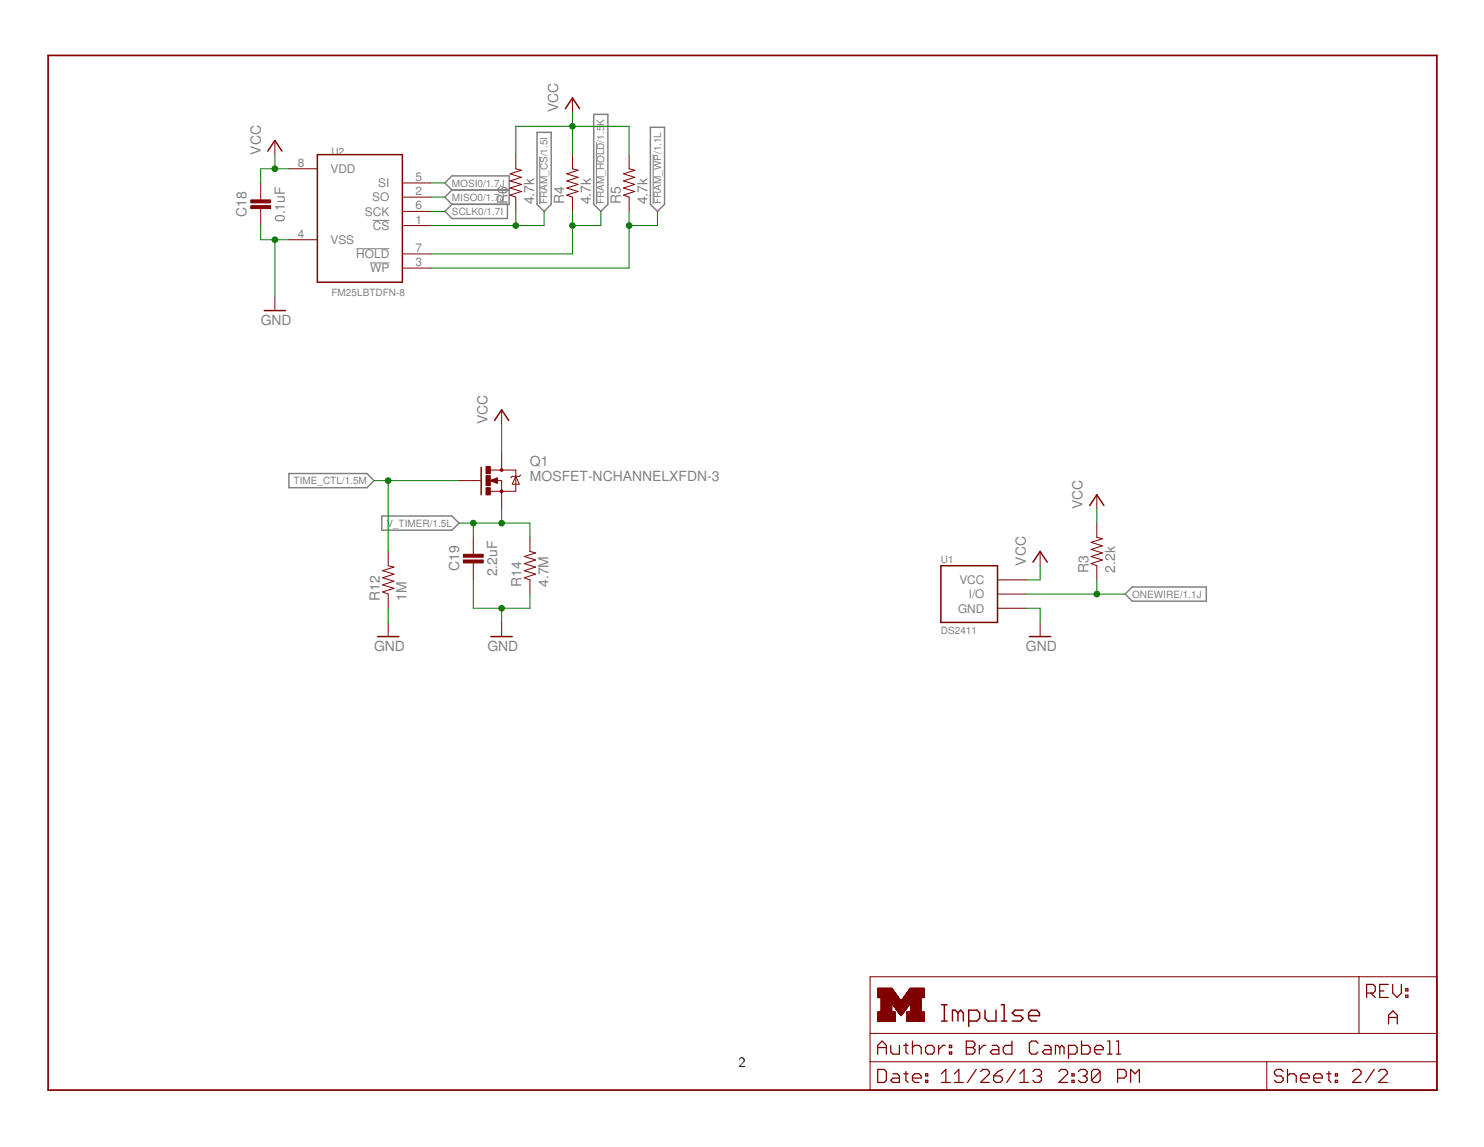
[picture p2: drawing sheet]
<svg xmlns="http://www.w3.org/2000/svg" width="279mm" height="216mm" viewBox="0 0 279 216" stroke-linecap="round" stroke-linejoin="round" font-family="sans-serif">
<path d="M101.6 29.5v9M112.3 26.8v11.7M123 29v9.5M67.1 46.8h6.2M69.7 49.5h3.6M70.2 41.5h3.1" fill="none" stroke="#808080" stroke-width=".19"/>
<path d="M85.1 35.8l-1.3-1.4 1.3-1.3h10.8v5.4h-10.8M85.1 35.8h10.8M85.1 35.8l-1.3 1.3 1.3 1.4M85.1 38.5l-1.3 1.3 1.3 1.3h10.4v-2.6M101.1 24.9h2.7v13.6l-1.4 1.3-1.3-1.3zM111.8 21.5h2.6v17l-1.3 1.3-1.3-1.3zM122.4 24h2.7v14.5l-1.3 1.3-1.4-1.3zM54.4 89.1h14.7l1.3 1.4-1.3 1.3h-14.7zM71.9 97.1h13.2l1.3 1.4-1.3 1.3h-13.2zM211.8 111.8l1.4-1.3h13.9v2.7h-13.9z" fill="none" stroke="#808080" stroke-width=".28"/>
<path d="M9.1 10.4h261.4v194.8h-261.4z" fill="none" stroke="#800000" stroke-width=".32"/>
<g fill="none" stroke="#800000" stroke-width=".19">
<path d="M107.8 18.4v2.7M49.1 34.4v3.3M49.1 39v3.5M51.8 26.4v2.7M54.4 31.8h5.4M75.8 34.4h5.3M75.8 37.1h5.3M75.8 39.8h5.3M97.1 29.1v2.7l1.1 .2-2.2 .7 2.2 .7-2.2 .7 2.2 .6-2.2 .7 2.2 .6-2.2 .7 1.1 .4v2.7M107.8 29.1v2.7l1 .2-2.1 .7 2.1 .7-2.1 .7 2.1 .6-2.1 .7 2.1 .6-2.1 .7 1.1 .4v2.7M118.4 29.1v2.7l1.1 .2-2.1 .7 2.1 .7-2.1 .7 2.1 .6-2.1 .7 2.1 .6-2.1 .7 1 .4v2.7M51.8 55.8v2.7"/>
<path d="M54.4 45.1h5.4M75.8 42.5h5.3M75.8 47.8h5.3M75.8 50.5h5.3M94.4 77.1v2.7M86.4 90.5h4M92.3 90.5l1.3-.6v1.1zM92.3 88.5h4.8v4h-4.8M93.5 90.5h.9v5.3M94.4 85.1v3.4M97.1 89.7l.7 1.4h-1.4zM98 89.4l-.2 .3h-1.4l-.2 .2"/>
<path d="M206.5 98.5v2.6l1.1 .3-2.2 .7 2.2 .6-2.2 .7 2.2 .7-2.2 .7 2.2 .6-2.2 .7 1.1 .4v2.7M206.5 93.1v2.7M73.1 103.8v2.7l1.1 .2-2.2 .7 2.2 .7-2.2 .7 2.2 .6-2.2 .7 2.2 .6-2.2 .7 1.1 .4v2.7M73.1 117.2v2.6M89.1 101.1v3.3M89.1 105.7v3.5M94.4 117.2v2.6M99.8 101.1v2.7l1 .3-2.1 .7 2.1 .6-2.1 .7 2.1 .6-2.1 .7 2.1 .7-2.1 .7 1.1 .4v2.6M187.8 111.8h5.3M187.8 109.2h5.3M187.8 114.5h5.3M195.8 103.8v2.7"/>
<path d="M195.8 117.2v2.6M163.8 183.9h106.7v21.3h-106.7zM163.8 199.9h106.7M163.8 194.5h106.7M165.3 192.2h3.3M165.3 192.1h3.3M165.3 192h3.3M165.3 191.9h3.3M165.3 191.8h3.3M165.3 191.7h3.3M165.3 191.6h3.3M165.3 191.5h3.3"/>
<path d="M165.3 191.4h3.3M165.3 191.3h3.3M165.3 191.2h3.3M165.3 191.1h3.3M165.3 191h3.3M165.3 190.9h3.3M165.3 190.8h3.3M165.3 190.7h3.3M165.3 190.6h3.3M165.3 190.5h3.3M165.3 187.8h3.9M165.3 187.7h3.8"/>
<path d="M165.3 187.6l3.8 .1M165.3 187.6h3.8M165.3 187.6h3.7M165.3 187.5h3.7M165.3 187.4h3.6M165.3 187.3h3.5M165.3 187.2l3.5 .1M165.3 187.2h3.4M165.3 187.1l3.4 .1M165.3 187.1h3.4M165.3 187l3.4 .1M165.3 187h3.3"/>
<path d="M165.3 186.9h3.3M165.3 186.9h3.2M165.3 186.8h3.2M165.3 186.8h3.1M165.3 186.7h3.1M165.3 186.6h3.1M165.3 186.6h3M165.3 186.5h3M165.3 186.5h2.9M165.3 186.4h2.9M165.3 186.3h2.8M165.3 186.2l2.8 .1"/>
<path d="M165.3 186.2h2.7M165.3 186.1l2.7 .1M165.3 186.1h2.7M165.3 186.1h2.6M165.3 186h2.6M165.9 190.4h2M165.9 190.3h2M165.9 190.2h2M165.9 190.1h2M165.9 190h2M165.9 189.9h2M165.9 189.8h2"/>
<path d="M165.9 189.7h2M165.9 189.6h2M165.9 189.5h2M165.9 189.4h2M165.9 189.3h2M165.9 189.2h2M165.9 189.1h2M165.9 189h2M165.9 188.9h2M165.9 188.9h5.5M165.9 188.8h7.5M165.9 188.7h7.5"/>
<path d="M165.9 188.6h7.5M165.9 188.5h7.5M165.9 188.4h7.5M165.9 188.4h3.7M165.9 188.3h3.6M165.9 188.2h3.6M165.9 188.1h3.5M165.9 188h3.4M165.9 187.9l3.4 .1M165.9 187.9h3.4M165.9 187.8h3.3M168 189h3.3"/>
<path d="M168.1 189.1h3.1M168.1 189.2h3.1M168.2 189.3h2.9M168.2 189.3h2.8M168.3 189.3h2.7M168.3 189.4h2.6M168.4 189.5h2.5M168.4 189.6h2.4M168.5 189.6h2.3M168.5 189.7h2.3M168.6 189.7h2.1M168.6 192.3h-3.3"/>
<path d="M168.6 189.8h2.1M168.6 190.6h-3.3M168.7 189.9h1.9M168.8 190.1h1.7M168.8 190.1h1.6M168.9 190.2h1.5M168.9 190.2h1.4M169 190.3h1.3M169 190.4h1.3M169.1 190.4h1.1M169.1 190.5h1.1M169.1 190.6h1"/>
<path d="M169.2 190.6h.9M169.2 190.7h.8M169.3 190.7h.7M169.3 190.8h.6M169.4 190.9h.5M169.4 190.9h.4M169.5 191h.3M169.5 191.1h.2M169.6 191.1h.1M169.6 191.2h.1M169.7 188.4h3.7M169.7 188.3h3.7"/>
<path d="M169.8 191l-.3 .1M169.8 188.3h3.6M169.8 188.2h3.6M169.9 188.1h3.5M169.9 188h3.5M170 188h3.4M170 190.8h-.7M170 187.9h3.4M170.1 187.9h3.3M170.1 187.7h3.9M170.2 190.5h-1.1M170.2 187.7h3.8"/>
<path d="M170.2 187.6h3.8M170.3 187.6h3.7M170.3 187.5h3.7M170.4 187.4h3.6M170.4 187.3h3.6M170.5 187.3h3.5M170.5 190h-1.7M170.6 187.2h3.4M170.6 187.1h3.4M170.7 187h3.3M170.7 192.3h3.3M170.7 192.2h3.3"/>
<path d="M170.7 192.1h3.3M170.7 192h3.3M170.7 191.9h3.3M170.7 191.8h3.3M170.7 191.7h3.3M170.7 191.6h3.3M170.7 191.5h3.3M170.7 191.4h3.3M170.7 191.3h3.3M170.7 191.2h3.3M170.7 191.1h3.3M170.7 191h3.3"/>
<path d="M170.7 190.9h3.3M170.7 190.8h3.3M170.7 190.7h3.3M170.7 190.6h3.3M170.7 190.5h3.3M170.8 186.9h3.2M170.8 186.8h3.2M170.9 186.8h3.1M170.9 186.7h3.1M170.9 186.6h3.1M171 189.4h-2.7M171 186.6h3"/>
<path d="M171 186.5h3M171.1 186.5h2.9M171.1 186.4h2.9M171.1 189.2h-2.9M171.2 186.4h2.8M171.2 186.3h2.8M171.3 189h-3.3M171.3 186.2h2.7M171.3 188.9h-3.3M171.3 188.9h.1M171.3 186.1h2.7M171.4 186.1h2.6"/>
<path d="M171.4 190.5h.1M171.4 186h2.6M171.4 190.4h2M171.4 190.3h2M171.4 190.2h2M171.4 190.1h2M171.4 190h2M171.4 189.9h2M171.4 189.8h2M171.4 189.7h2M171.4 189.6h2M171.4 189.5h2"/>
<path d="M171.4 189.4h2M171.4 189.3h2M171.4 189.2h2M171.4 189.1h2M171.4 189h2M171.4 188.9h2M173.4 187.8h.1M174 187.8h-3.9M238.5 199.9v5.3M255.9 183.9v10.6"/>
</g>
<g fill="none" stroke="#800000" stroke-width=".23">
<path d="M165.2 198.4v-1.6l.9-.8 .8 .8v1.6M165.2 197.2h1.7M167.7 196.8v1.2l.4 .4h1.2v-1.6M170.2 196.8h.8M170.6 196.4v1.6l.4 .4M171.8 196v2.4M171.8 197.2l.4-.4h.8l.4 .4v1.2M174.7 196.8h.8l.4 .4v.8l-.4 .4h-.8l-.4-.4v-.8zM176.7 196.8v1.6M177.9 196.8h-.4l-.8 .8M178.8 196.8h.4v.4h-.4zM178.8 198h.4v.4h-.4z"/>
<path d="M181.9 197.2h1.3M181.9 196h1.3l.4 .4v.4l-.4 .4 .4 .4v.4l-.4 .4h-1.3zM184.4 196.8v1.6M185.6 196.8h-.4l-.8 .8M186.8 196.8h.9l.4 .4v1.2h-1.3l-.4-.4 .4-.4h1.3M190.5 196v2.4h-1.2l-.4-.4v-.8l.4-.4h1.2M195.4 196.4l-.4-.4h-.8l-.4 .4v1.6l.4 .4h.8l.4-.4M196.7 196.8h.8l.4 .4v1.2h-1.2l-.4-.4 .4-.4h1.2M199.5 197.2l-.4-.4h-.4v1.6M199.5 197.2v1.2M199.5 197.2l.4-.4 .4 .4v1.2M201.2 198.4h1.2l.4-.4v-.8l-.4-.4h-1.2v2.4"/>
<path d="M203.6 196v2.4h1.3l.4-.4v-.8l-.4-.4h-1.3M206.1 197.6h1.6v-.4l-.4-.4h-.8l-.4 .4v.8l.4 .4h.8M208.5 198.4h.9M208.5 196h.4v2.4M210.2 198.4h.8M210.2 196h.4v2.4M257.3 186.9h1.2l.4-.4v-.8l-.4-.4h-1.2v2.4M258.1 186.9l.8 .8M259.8 186.5h.8M261.4 185.3h-1.6v2.4h1.6M261.4 192.7v-1.6l.9-.8 .8 .8v1.6M261.4 191.5h1.7"/>
<path d="M262.2 185.3v1.6l.8 .8 .8-.8v-1.6M264.7 187.3h.4v.4h-.4zM264.7 186.1h.4v.4h-.4zM165.2 201.3h1.3l.4 .4v1.6l-.4 .5h-1.3zM168.1 202.1h.8l.4 .4v1.3h-1.2l-.4-.5 .4-.4h1.2M170.2 202.1h.8M170.6 201.7v1.6l.4 .5M171.8 202.9h1.6v-.4l-.4-.4h-.8l-.4 .4v.8l.4 .5h.8M174.3 203.3h.4v.5h-.4zM174.3 202.1h.4v.4h-.4zM177.2 203.8h1.7M177.2 202.1l.9-.8v2.5"/>
<path d="M179.7 203.8h1.7M179.7 202.1l.8-.8v2.5M183.8 201.3l-1.6 2.5M184.6 201.7l.4-.4h.8l.5 .4v.4l-1.7 1.7h1.7M187.1 202.5h1.2l.4 .4v.4l-.4 .5h-.8l-.4-.5zM188.7 201.3l-.8 .4-.8 .8M191.2 201.3l-1.7 2.5M192 203.8h1.6M192 202.1l.8-.8v2.5M194.5 201.7l.4-.4h.8l.4 .4v.4l-.4 .4M195.3 202.5h.4M195.7 202.5l.4 .4v.4l-.4 .5h-.8l-.4-.5"/>
<path d="M199.4 201.7l.4-.4h.8l.4 .4v.4l-1.6 1.7h1.6M201.8 203.3h.4v.5h-.4zM201.8 202.1h.4v.4h-.4zM203.1 201.7l.4-.4h.8l.4 .4v.4l-.4 .4M203.9 202.5h.4M204.3 202.5l.4 .4v.4l-.4 .5h-.8l-.4-.5M207.1 201.7v1.6l-.4 .5h-.8l-.4-.5M207.1 201.7l-.4-.4h-.8l-.4 .4v1.6M207.1 201.7l-1.6 1.6M210.4 202.9h1.2l.4-.4v-.8l-.4-.4h-1.2v2.5M212.9 203.8v-2.5l.8 .8 .8-.8v2.5M241.6 201.7l-.4-.4h-.8l-.5 .4v.4l.5 .4h.8l.4 .4v.4l-.4 .5h-.8l-.5-.5"/>
<path d="M242.4 202.5l.4-.4h.8l.5 .4v1.3M242.4 201.3v2.5M244.9 202.9h1.6v-.4l-.4-.4h-.8l-.4 .4v.8l.4 .5h.8M247.3 202.9h1.7v-.4l-.4-.4h-.9l-.4 .4v.8l.4 .5h.9M249.8 202.1h.8M250.2 201.7v1.6l.4 .5M251.4 203.3h.4v.5h-.4zM251.4 202.1h.4v.4h-.4zM254.6 201.7l.4-.4h.9l.4 .4v.4l-1.7 1.7h1.7M258.7 201.3l-1.6 2.5M259.5 201.7l.4-.4h.9l.4 .4v.4l-1.7 1.7h1.7"/>
</g>
<g fill="none" stroke="#800000" stroke-width=".28">
<path d="M50.4 28.4l1.4-2 1.3 2M59.8 29.1h16v24h-16zM106.4 20.4l1.4-2 1.3 2M49.7 58.5h4M93.1 79.1l1.3-2 1.4 2M90.6 87.9v5.2M205.2 95.1l1.3-2 1.3 2M71.1 119.8h4M92.4 119.8h4M177.1 106.5h10.7v10.7h-10.7zM193.8 119.8h4M194.5 105.8l1.3-2 1.4 2"/>
<path d="M177.3 192.2h1M177.3 189.1h1M177.8 189.1v3.1M180.4 190.7l-.6-.6h-.5v2.1M180.4 190.7v1.5M180.4 190.7l.5-.6 .5 .6v1.5M182.4 192.2h1.5l.5-.5v-1l-.5-.6h-1.5v3.1M185.5 190.1v1.6l.5 .5h1.5v-2.1M188.5 192.2h1.1M188.5 189.1h.6v3.1M192.6 190.1h-1.5l-.5 .6 .5 .5h1l.5 .5-.5 .5h-1.5M193.7 191.2h2v-.5l-.5-.6h-1l-.5 .6v1l.5 .5h1"/>
</g>
<g fill="#800000" stroke="#800000" stroke-width=".19">
<path d="M87.2 104.3h3.8v.6h-3.8z"/>
<path d="M87.2 105.4h3.8v.6h-3.8z"/>
<path d="M91.5 91.8h.8v1.4h-.8z"/>
<path d="M91.5 87.8h.8v1.4h-.8z"/>
<path d="M91.5 89.5h.8v1.9h-.8z"/>
<path d="M47.2 37.6h3.7v.6h-3.7z"/>
<path d="M47.2 38.7h3.7v.6h-3.7z"/>
</g>
<g fill="none" stroke="#800000" stroke-width=".44">
<circle cx="94.4" cy="88.5" r=".13"/>
<circle cx="94.4" cy="92.5" r=".13"/>
</g>
<path d="M93.5 90.2l-.9 .3 .9 .2v-.2h-.3" fill="none" stroke="#800000" stroke-width=".34"/>
<g fill="none" stroke="#008000" stroke-width=".19">
<path d="M51.8 29.1v2.7M54.4 31.8h-5.3v2.6M81.1 34.4h2.7M81.1 37.1h2.7M81.1 39.8h2.7M97.1 29.1v-5.3h21.3v5.3M97.1 39.8v2.7M102.4 39.8v2.7h-21.3M107.8 21.1v8M107.8 39.8v8h-26.7M113.1 39.8v2.7h-5.3M118.4 39.8v10.7h-37.3"/>
<path d="M123.8 39.8v2.7h-5.4M49.1 42.5v2.6h5.3M51.8 45.1v10.7M94.4 79.8v5.3M70.4 90.5h16M73.1 90.5v13.3M86.4 98.5h13.4v2.6M89.1 98.5v2.6M94.4 95.8v2.7M206.5 95.8v2.7M73.1 114.5v2.7M89.1 109.2v5.3h10.7v-2.7"/>
<path d="M94.4 114.5v2.7M193.1 114.5h2.7v2.7M193.1 111.8h18.7M195.8 106.5v2.7h-2.7M206.5 109.2v2.6"/>
</g>
<g fill="#008000" stroke="#008000" stroke-width=".19">
<circle cx="94.4" cy="114.5" r=".53"/>
<circle cx="51.8" cy="45.1" r=".53"/>
<circle cx="51.8" cy="31.8" r=".53"/>
<circle cx="107.8" cy="23.8" r=".53"/>
<circle cx="94.4" cy="98.5" r=".53"/>
<circle cx="89.1" cy="98.5" r=".53"/>
<circle cx="73.1" cy="90.5" r=".53"/>
<circle cx="97.1" cy="42.5" r=".53"/>
<circle cx="107.8" cy="42.5" r=".53"/>
<circle cx="118.4" cy="42.5" r=".53"/>
<circle cx="206.5" cy="111.8" r=".53"/>
</g>
<text font-size="2.7" x="139" y="200.9">2</text>
<g font-size="2.6" fill="#808080">
<text x="105.1" y="21.1" transform="rotate(-90 105.1 21.1)">VCC</text>
<text x="49.1" y="29.1" transform="rotate(-90 49.1 29.1)">VCC</text>
<text x="46.4" y="40.8" transform="rotate(-90 46.4 40.8)">C18</text>
<text x="53.6" y="41.8" transform="rotate(-90 53.6 41.8)">0.1uF</text>
<text x="95.5" y="38.4" transform="rotate(-90 95.5 38.4)">R6</text>
<text x="100.6" y="38.4" transform="rotate(-90 100.6 38.4)">4.7k</text>
<text x="106.2" y="38.4" transform="rotate(-90 106.2 38.4)">R4</text>
<text x="111.2" y="38.4" transform="rotate(-90 111.2 38.4)">4.7k</text>
<text x="116.9" y="38.4" transform="rotate(-90 116.9 38.4)">R5</text>
<text x="121.9" y="38.4" transform="rotate(-90 121.9 38.4)">4.7k</text>
<text x="49.1" y="61.1">GND</text>
<text x="91.8" y="79.8" transform="rotate(-90 91.8 79.8)">VCC</text>
<text x="99.8" y="87.8">Q1</text>
<text x="99.8" y="90.5">MOSFET-NCHANNELXFDN-3</text>
<text x="203.8" y="95.8" transform="rotate(-90 203.8 95.8)">VCC</text>
<text x="86.4" y="107.5" transform="rotate(-90 86.4 107.5)">C19</text>
<text x="193.2" y="106.5" transform="rotate(-90 193.2 106.5)">VCC</text>
<text x="204.9" y="107.8" transform="rotate(-90 204.9 107.8)">R3</text>
<text x="210" y="107.8" transform="rotate(-90 210 107.8)">2.2k</text>
<text x="71.5" y="113.1" transform="rotate(-90 71.5 113.1)">R12</text>
<text x="76.6" y="113.1" transform="rotate(-90 76.6 113.1)">1M</text>
<text x="93.6" y="108.5" transform="rotate(-90 93.6 108.5)">2.2uF</text>
<text x="98.2" y="110.5" transform="rotate(-90 98.2 110.5)">R14</text>
<text x="103.2" y="110.5" transform="rotate(-90 103.2 110.5)">4.7M</text>
<text x="70.4" y="122.5">GND</text>
<text x="91.8" y="122.5">GND</text>
<text x="193.2" y="122.5">GND</text>
</g>
<g font-size="2.2" fill="#808080">
<text x="56" y="31.4">8</text>
<text x="62.2" y="32.6">VDD</text>
<text x="71.2" y="35.3">SI</text>
<text x="78.2" y="34.1">5</text>
<text x="68.7" y="40.6">SCK</text>
<text x="70.1" y="37.9">SO</text>
<text x="78.2" y="36.7">2</text>
<text x="78.2" y="39.4">6</text>
<text x="56" y="44.7">4</text>
<text x="62.2" y="45.9">VSS</text>
<text x="70.2" y="43.3">CS</text>
<text x="78.2" y="42.1">1</text>
<text x="78.2" y="47.4">7</text>
<text x="67.1" y="48.6">HOLD</text>
<text x="69.7" y="51.3">WP</text>
<text x="78.2" y="50.1">3</text>
<text x="180.6" y="110">VCC</text>
<text x="182.4" y="112.6">I/O</text>
<text x="180.4" y="115.3">GND</text>
</g>
<g font-size="1.9" fill="#808080">
<text x="113.8" y="23.7" transform="rotate(-90 113.8 23.7)">K</text>
<text x="62.4" y="29.1">U2</text>
<text x="85.1" y="35.1">MOSI0/1.7J</text>
<text x="85.1" y="37.8">MISO0/1.7J</text>
<text x="85.1" y="40.5">SCLK0/1.7I</text>
<text x="103.1" y="38.4" transform="rotate(-90 103.1 38.4)">FRAM_CS/1.5I</text>
<text x="113.8" y="38.4" transform="rotate(-90 113.8 38.4)">FRAM_HOLD/1.5</text>
<text x="124.5" y="38.4" transform="rotate(-90 124.5 38.4)">FRAM_WP/1.1L</text>
<text x="62.4" y="55.8">FM25LBTDFN-8</text>
<text x="55.3" y="91.1">TIME_CTL/1.5M</text>
<text x="72.7" y="99.1">V_TIMER/1.5L</text>
<text x="177.1" y="105.9">U1</text>
<text x="213.2" y="112.5">ONEWIRE/1.1J</text>
<text x="177.1" y="119.3">DS2411</text>
</g>
</svg>
